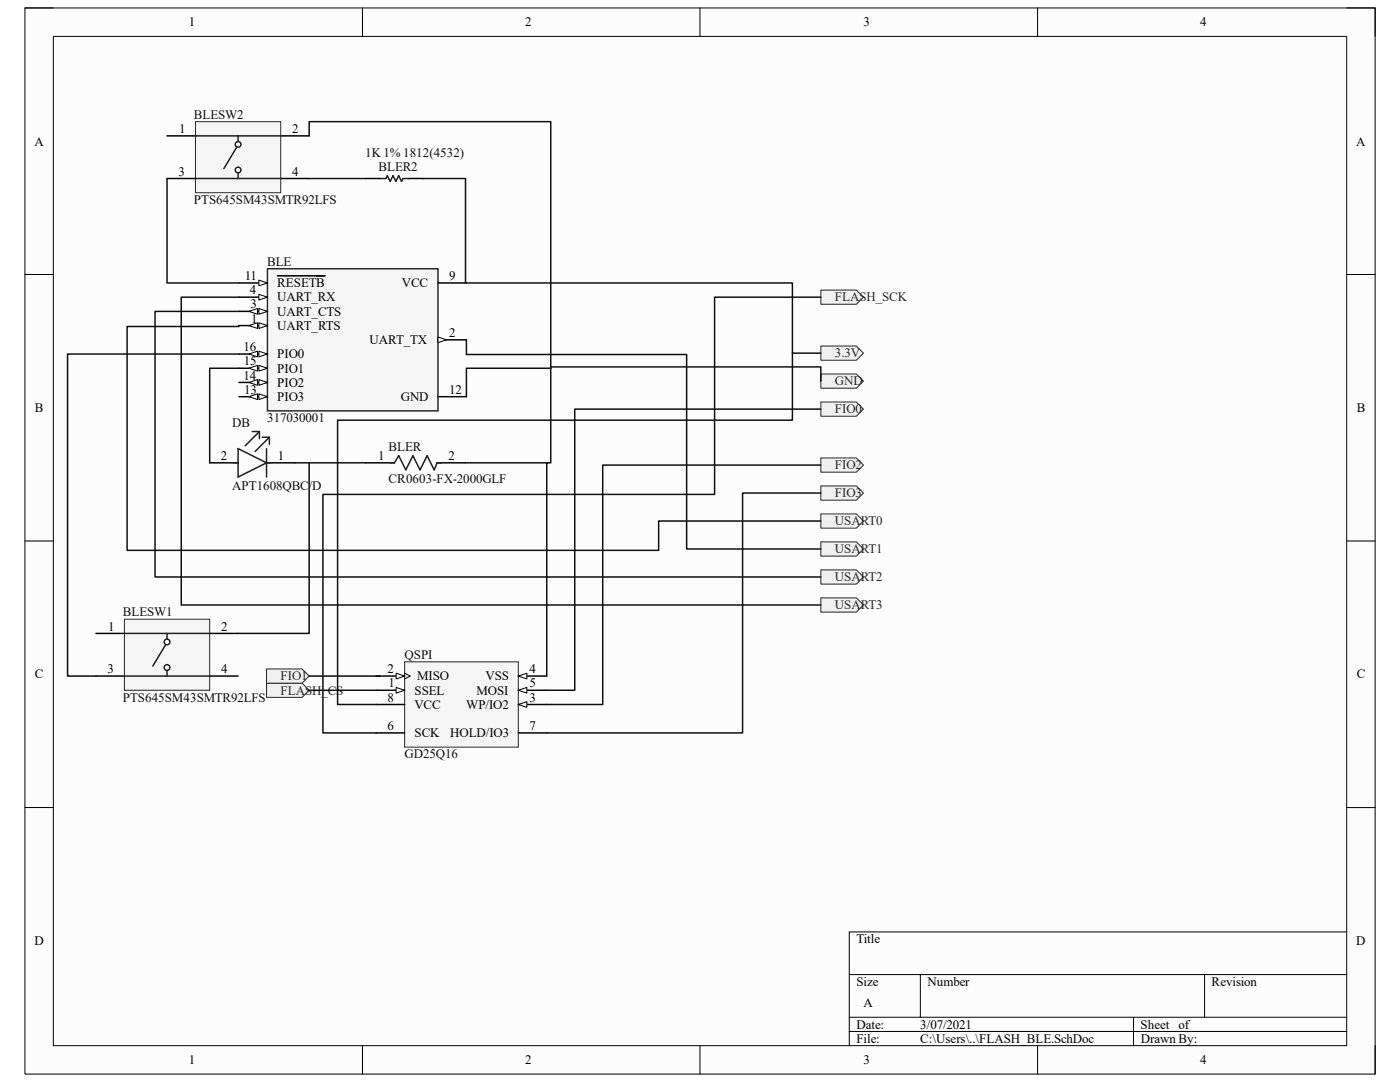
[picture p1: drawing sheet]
<svg xmlns="http://www.w3.org/2000/svg" width="279mm" height="216mm" viewBox="0 0 279 216" stroke-linecap="round" stroke-linejoin="round" font-family="sans-serif">
<path d="M5 1.6h269.4v212.7h-269.4z" fill-rule="evenodd" fill="#fcfcfc"/>
<path d="M5 1.6h269.4v212.7h-269.4z" fill="none" stroke="#000" stroke-width=".2"/>
<path d="M10.6 7.3h258.2v201.4h-258.2z" fill-rule="evenodd" fill="#fcfcfc"/>
<g fill="none" stroke="#000" stroke-width=".2">
<path d="M5 1.6h5.6M10.6 7.3h258.2v201.4h-258.2zM72.3 1.6v5.7M139.7 1.6v5.7M207.1 1.6v5.7M268.8 1.6h5.6v5.7M5 54.8h5.6M268.8 54.8h5.6M5 107.9h5.6M268.8 107.9h5.6M5 161.1h5.6M268.8 161.1h5.6"/>
<path d="M169.5 194.5h99.3M183.7 194.5v8.5M240.4 194.5v8.5M268.8 186h-99.3v22.7M72.3 208.7v5.6M139.7 208.7v5.6M169.5 203h99.3M169.5 205.8h99.3M207.1 208.7v5.6M226.2 203v5.7M274.4 208.7v5.6"/>
</g>
<path d="M80.8 132.1h22.6v17h-22.6z" fill-rule="evenodd" fill="#f5f5f5"/>
<path d="M80.8 132.1h22.6v17h-22.6z" fill="none" stroke="#262626" stroke-width=".2"/>
<path d="M75.1 137.7h5.7" fill="none" stroke="#000" stroke-width=".3"/>
<path d="M79.1 137.2l1.7 .5-1.7 .6z" fill="#fbfbfb"/>
<path d="M79.1 137.2l1.7 .5-1.7 .6z" fill="none" stroke="#000" stroke-width=".2"/>
<path d="M75.1 134.9h5.7" fill="none" stroke="#000" stroke-width=".3"/>
<path d="M79.1 134.3l1.7 .6-1.7 .6z" fill="#fbfbfb"/>
<path d="M79.1 134.3l1.7 .6-1.7 .6zM80.8 134.3l1.1 .6-1.1 .6" fill="none" stroke="#000" stroke-width=".2"/>
<path d="M103.4 140.6h5.7" fill="none" stroke="#000" stroke-width=".3"/>
<path d="M103.4 140.6l1.7-.6v1.1z" fill="#fbfbfb"/>
<path d="M103.4 140.6l1.7-.6v1.1z" fill="none" stroke="#000" stroke-width=".2"/>
<path d="M103.4 134.9h5.7" fill="none" stroke="#000" stroke-width=".3"/>
<path d="M103.4 134.9l1.7-.6v1.2z" fill="#fbfbfb"/>
<path d="M103.4 134.9l1.7-.6v1.2z" fill="none" stroke="#000" stroke-width=".2"/>
<path d="M103.4 137.7h5.7" fill="none" stroke="#000" stroke-width=".3"/>
<path d="M103.4 137.7l1.7-.5v1.1z" fill="#fbfbfb"/>
<path d="M103.4 137.7l1.7-.5v1.1z" fill="none" stroke="#000" stroke-width=".2"/>
<path d="M75.1 146.2h5.7M75.1 140.6h5.7M103.4 146.2h5.7" fill="none" stroke="#000" stroke-width=".3"/>
<path d="M53.4 53.6h34v28.4h-34z" fill-rule="evenodd" fill="#f5f5f5"/>
<path d="M53.4 53.6h34v28.4h-34z" fill="none" stroke="#262626" stroke-width=".3"/>
<path d="M47.7 56.5h5.7" fill="none" stroke="#000" stroke-width=".3"/>
<path d="M51.7 55.9l1.7 .6-1.7 .5z" fill="#fbfbfb"/>
<path d="M51.7 55.9l1.7 .6-1.7 .5z" fill="none" stroke="#000" stroke-width=".2"/>
<path d="M47.7 59.3h5.7M55.4 55h9.5" fill="none" stroke="#000" stroke-width=".3"/>
<path d="M51.7 58.7l1.7 .6-1.7 .6z" fill="#fbfbfb"/>
<path d="M51.7 58.7l1.7 .6-1.7 .6z" fill="none" stroke="#000" stroke-width=".2"/>
<path d="M47.7 62.1h5.7" fill="none" stroke="#000" stroke-width=".3"/>
<path d="M51.7 61.6l1.7 .5-1.7 .6z" fill="#fbfbfb"/>
<path d="M51.7 61.6l1.7 .5-1.7 .6z" fill="none" stroke="#000" stroke-width=".2"/>
<path d="M49.7 62.1l1.7-.5v1.1z" fill="#fbfbfb"/>
<path d="M49.7 62.1l1.7-.5v1.1z" fill="none" stroke="#000" stroke-width=".2"/>
<path d="M47.7 65h5.7" fill="none" stroke="#000" stroke-width=".3"/>
<path d="M51.7 64.4l1.7 .6-1.7 .5z" fill="#fbfbfb"/>
<path d="M51.7 64.4l1.7 .6-1.7 .5z" fill="none" stroke="#000" stroke-width=".2"/>
<path d="M49.7 65l1.7-.6v1.1z" fill="#fbfbfb"/>
<path d="M49.7 65l1.7-.6v1.1z" fill="none" stroke="#000" stroke-width=".2"/>
<path d="M47.7 70.6h5.7" fill="none" stroke="#000" stroke-width=".3"/>
<path d="M51.7 70.1l1.7 .5-1.7 .6z" fill="#fbfbfb"/>
<path d="M51.7 70.1l1.7 .5-1.7 .6z" fill="none" stroke="#000" stroke-width=".2"/>
<path d="M49.7 70.6l1.7-.5v1.1z" fill="#fbfbfb"/>
<path d="M49.7 70.6l1.7-.5v1.1z" fill="none" stroke="#000" stroke-width=".2"/>
<path d="M47.7 73.5h5.7" fill="none" stroke="#000" stroke-width=".3"/>
<path d="M51.7 72.9l1.7 .6-1.7 .5z" fill="#fbfbfb"/>
<path d="M51.7 72.9l1.7 .6-1.7 .5z" fill="none" stroke="#000" stroke-width=".2"/>
<path d="M49.7 73.5l1.7-.6v1.1z" fill="#fbfbfb"/>
<path d="M49.7 73.5l1.7-.6v1.1z" fill="none" stroke="#000" stroke-width=".2"/>
<path d="M47.7 76.3h5.7" fill="none" stroke="#000" stroke-width=".3"/>
<path d="M51.7 75.7l1.7 .6-1.7 .6z" fill="#fbfbfb"/>
<path d="M51.7 75.7l1.7 .6-1.7 .6z" fill="none" stroke="#000" stroke-width=".2"/>
<path d="M49.7 76.3l1.7-.6v1.2z" fill="#fbfbfb"/>
<path d="M49.7 76.3l1.7-.6v1.2z" fill="none" stroke="#000" stroke-width=".2"/>
<path d="M47.7 79.2h5.7" fill="none" stroke="#000" stroke-width=".3"/>
<path d="M51.7 78.6l1.7 .6-1.7 .5z" fill="#fbfbfb"/>
<path d="M51.7 78.6l1.7 .6-1.7 .5z" fill="none" stroke="#000" stroke-width=".2"/>
<path d="M49.7 79.2l1.7-.6v1.1z" fill="#fbfbfb"/>
<path d="M49.7 79.2l1.7-.6v1.1z" fill="none" stroke="#000" stroke-width=".2"/>
<path d="M87.4 56.5h5.7M87.4 67.8h5.7" fill="none" stroke="#000" stroke-width=".3"/>
<path d="M87.4 67.2l1.7 .6-1.7 .6z" fill="#fbfbfb"/>
<path d="M87.4 67.2l1.7 .6-1.7 .6z" fill="none" stroke="#000" stroke-width=".2"/>
<path d="M87.4 79.2h5.7" fill="none" stroke="#000" stroke-width=".3"/>
<path d="M163.8 57.9h7.1l1.4 1.4-1.4 1.4h-7.1z" fill-rule="evenodd" fill="#f0f0f0"/>
<path d="M163.8 57.9h7.1l1.4 1.4-1.4 1.4h-7.1z" fill="none" stroke="#262626" stroke-width=".2"/>
<path d="M53.2 136.3h7.1l1.4 1.4-1.4 1.5h-7.1z" fill-rule="evenodd" fill="#f0f0f0"/>
<path d="M53.2 136.3h7.1l1.4 1.4-1.4 1.5h-7.1z" fill="none" stroke="#262626" stroke-width=".2"/>
<path d="M163.8 69h7.1l1.4 1.5-1.4 1.4h-7.1z" fill-rule="evenodd" fill="#f0f0f0"/>
<path d="M163.8 69h7.1l1.4 1.5-1.4 1.4h-7.1z" fill="none" stroke="#262626" stroke-width=".2"/>
<path d="M163.8 74.6h7.1l1.4 1.4-1.4 1.5h-7.1z" fill-rule="evenodd" fill="#f0f0f0"/>
<path d="M163.8 74.6h7.1l1.4 1.4-1.4 1.5h-7.1z" fill="none" stroke="#262626" stroke-width=".2"/>
<path d="M163.8 80.2h7.1l1.4 1.4-1.4 1.5h-7.1z" fill-rule="evenodd" fill="#f0f0f0"/>
<path d="M163.8 80.2h7.1l1.4 1.4-1.4 1.5h-7.1z" fill="none" stroke="#262626" stroke-width=".2"/>
<path d="M53.2 133.5h7.1l1.4 1.4-1.4 1.4h-7.1z" fill-rule="evenodd" fill="#f0f0f0"/>
<path d="M53.2 133.5h7.1l1.4 1.4-1.4 1.4h-7.1z" fill="none" stroke="#262626" stroke-width=".2"/>
<path d="M163.8 91.4h7.1l1.4 1.4-1.4 1.4h-7.1z" fill-rule="evenodd" fill="#f0f0f0"/>
<path d="M163.8 91.4h7.1l1.4 1.4-1.4 1.4h-7.1z" fill="none" stroke="#262626" stroke-width=".2"/>
<path d="M163.8 97h7.1l1.4 1.4-1.4 1.4h-7.1z" fill-rule="evenodd" fill="#f0f0f0"/>
<path d="M163.8 97h7.1l1.4 1.4-1.4 1.4h-7.1z" fill="none" stroke="#262626" stroke-width=".2"/>
<path d="M163.8 102.5h7.1l1.4 1.5-1.4 1.4h-7.1z" fill-rule="evenodd" fill="#f0f0f0"/>
<path d="M163.8 102.5h7.1l1.4 1.5-1.4 1.4h-7.1z" fill="none" stroke="#262626" stroke-width=".2"/>
<path d="M163.8 108.1h7.1l1.4 1.4-1.4 1.5h-7.1z" fill-rule="evenodd" fill="#f0f0f0"/>
<path d="M163.8 108.1h7.1l1.4 1.4-1.4 1.5h-7.1z" fill="none" stroke="#262626" stroke-width=".2"/>
<path d="M163.8 113.7h7.1l1.4 1.4-1.4 1.4h-7.1z" fill-rule="evenodd" fill="#f0f0f0"/>
<path d="M163.8 113.7h7.1l1.4 1.4-1.4 1.4h-7.1z" fill="none" stroke="#262626" stroke-width=".2"/>
<path d="M163.8 119.3h7.1l1.4 1.4-1.4 1.4h-7.1z" fill-rule="evenodd" fill="#f0f0f0"/>
<path d="M163.8 119.3h7.1l1.4 1.4-1.4 1.4h-7.1z" fill="none" stroke="#262626" stroke-width=".2"/>
<path d="M41.8 92.4h5.7M53.2 92.4h5.7M73 92.4h5.7M87.2 92.4h5.7M19.2 126.4h5.6M19.2 134.9h5.6M41.8 126.4h5.7M41.8 134.9h5.7" fill="none" stroke="#000" stroke-width=".3"/>
<path d="M46.7 92.4h.8M47.5 89.5l5.7 2.9-5.7 2.8zM50.4 86.1h1.4M51.8 86.1l-2.9 2.8M51.8 86.1v1.4M52.3 87.2h1.5M53.2 89.5v5.7M53.2 92.4h.8M53.8 87.2l-2.9 2.9M53.8 87.2v1.5M77.9 92.4h.8l.9-1.5 1.4 2.9 1.4-2.9 1.4 2.9 1.4-2.9 1.5 2.9 .5-1.4h.9" fill="none" stroke="#1c1c1c" stroke-width=".3"/>
<g fill="none" stroke="#0e0e0e" stroke-width=".3">
<path d="M47.7 59.3h-11.5v61.4h127.6M163.8 59.3h-21.2v39.4h-78.2v47.5h10.7M47.7 65v.2h-22.3v44.6h106.1v-5.8h32.3M47.7 62.1h-16.8v53h132.9M47.7 73.5h-5.9v18.9M93.1 67.8v2.9h43.9v38.8h26.8M109.9 73.5v18.9h-.8v42.5M158.1 70.5v13.3h-90.7v56.8h7.7M58.9 92.4h14.1M92.9 92.4h16.2M163.8 98.4h-15.6v47.8h-39.1M163.8 92.8h-43.5v47.8h-11.2"/>
<path d="M163.8 81.6h-49.1v56.1h-5.6M61.7 134.9h14.2M61.7 137.7h13.4"/>
</g>
<path d="M24.8 123.6h17v14.1h-17z" fill-rule="evenodd" fill="#f5f5f5"/>
<path d="M24.8 123.6h17v14.1h-17z" fill="none" stroke="#262626" stroke-width=".2"/>
<path d="M24.8 126.4h17M24.8 134.9h17M33.3 133.8v1.1" fill="none" stroke="#1c1c1c" stroke-width=".3"/>
<circle cx="33.3" cy="133.2" r=".57" fill="#fefefe"/>
<circle cx="33.3" cy="133.2" r=".57" fill="none" stroke="#1c1c1c" stroke-width=".3"/>
<circle cx="33.3" cy="128.1" r=".57" fill="#fefefe"/>
<g fill="none" stroke="#1c1c1c" stroke-width=".3">
<path d="M33.1 128.7l-2.6 4.2M33.3 126.4v1.1"/>
<circle cx="33.3" cy="128.1" r=".57"/>
</g>
<path d="M47.7 70.6h-34.2v64.3h5.7M61.7 92.4v34h-14.2" fill="none" stroke="#0e0e0e" stroke-width=".3"/>
<path d="M33.3 27.1h5.7M33.3 35.6h5.7M56 27.1h5.7M56 35.6h5.7" fill="none" stroke="#000" stroke-width=".3"/>
<path d="M39 24.3h17v14.2h-17z" fill-rule="evenodd" fill="#f5f5f5"/>
<path d="M39 24.3h17v14.2h-17z" fill="none" stroke="#262626" stroke-width=".2"/>
<path d="M39 27.1h17M39 35.6h17M47.5 34.5v1.1" fill="none" stroke="#1c1c1c" stroke-width=".3"/>
<circle cx="47.5" cy="33.9" r=".57" fill="#fefefe"/>
<circle cx="47.5" cy="33.9" r=".57" fill="none" stroke="#1c1c1c" stroke-width=".3"/>
<circle cx="47.5" cy="28.8" r=".57" fill="#fefefe"/>
<g fill="none" stroke="#1c1c1c" stroke-width=".3">
<path d="M47.2 29.4l-2.5 4.2M47.5 27.1v1.1M75.9 35.6h1.1l.3-.5 .6 1.1 .5-1.1 .6 1.1 .6-1.1 .5 1.1 .3-.6h1.2"/>
<circle cx="47.5" cy="28.8" r=".57"/>
</g>
<path d="M33.3 35.6v20.9h14.4M61.7 27.1v-2.8h48.2v49.2h-16.8v5.7M61.7 35.6h11.3M84.4 35.6h8.5v20.9h65.2v14h5.7M109.9 73.2h53.9v2.8" fill="none" stroke="#0e0e0e" stroke-width=".3"/>
<path d="M73 35.6h2.9M81.6 35.6h2.8" fill="none" stroke="#000" stroke-width=".3"/>
<g font-size="2.6">
<text x="37.7" y="5.2">1</text>
<text x="104.8" y="5.2">2</text>
<text x="172.3" y="5.2">3</text>
<text x="239.5" y="5.2">4</text>
<text x="6.9" y="29">A</text>
<text x="35.8" y="26.5">1</text>
<text x="58.3" y="26.5">2</text>
<text x="270.7" y="29">A</text>
<text x="35.6" y="35.1">3</text>
<text x="58.3" y="35.1">4</text>
<text x="48.9" y="55.9">11</text>
<text x="49.9" y="58.7">4</text>
<text x="55.3" y="57.3">RESETB</text>
<text x="80.2" y="57.3">VCC</text>
<text x="89.7" y="55.9">9</text>
<text x="50" y="61.6">3</text>
<text x="50.1" y="64.4">1</text>
<text x="55.3" y="60.2">UART_RX</text>
<text x="55.3" y="63">UART_CTS</text>
<text x="55.3" y="65.8">UART_RTS</text>
<text x="48.6" y="70.1">16</text>
<text x="55.3" y="71.5">PIO0</text>
<text x="73.7" y="68.7">UART_TX</text>
<text x="89.7" y="67.2">2</text>
<text x="48.6" y="75.7">14</text>
<text x="48.7" y="72.9">15</text>
<text x="55.3" y="74.3">PIO1</text>
<text x="55.3" y="77.2">PIO2</text>
<text x="7" y="82.2">B</text>
<text x="48.7" y="78.6">13</text>
<text x="55.3" y="80">PIO3</text>
<text x="80" y="80">GND</text>
<text x="89.7" y="78.6">12</text>
<text x="270.8" y="82.2">B</text>
<text x="44.1" y="91.8">2</text>
<text x="55.5" y="91.8">1</text>
<text x="75.5" y="91.8">1</text>
<text x="89.5" y="91.8">2</text>
<text x="21.6" y="125.8">1</text>
<text x="44.1" y="125.8">2</text>
<text x="7" y="135.4">C</text>
<text x="21.5" y="134.3">3</text>
<text x="44.1" y="134.3">4</text>
<text x="77.3" y="134.3">2</text>
<text x="77.5" y="137.2">1</text>
<text x="83.3" y="135.8">MISO</text>
<text x="96.9" y="135.8">VSS</text>
<text x="105.7" y="134.3">4</text>
<text x="105.7" y="137.2">5</text>
<text x="270.8" y="135.4">C</text>
<text x="77.3" y="140">8</text>
<text x="82.7" y="138.6">SSEL</text>
<text x="82.7" y="141.4">VCC</text>
<text x="93" y="141.4">WP/IO2</text>
<text x="95.1" y="138.6">MOSI</text>
<text x="105.7" y="140">3</text>
<text x="77.3" y="145.7">6</text>
<text x="82.7" y="147.1">SCK</text>
<text x="89.8" y="147.1">HOLD/IO3</text>
<text x="105.7" y="145.7">7</text>
<text x="6.9" y="188.6">D</text>
<text x="170.9" y="188.2">Title</text>
<text x="270.7" y="188.6">D</text>
<text x="170.9" y="196.7">Size</text>
<text x="185.1" y="196.7">Number</text>
<text x="241.8" y="196.7">Revision</text>
<text x="172.3" y="201">A</text>
<text x="170.9" y="205.2">Date:</text>
<text x="170.9" y="208.1">File:</text>
<text x="183.6" y="205.2">3/07/2021</text>
<text x="183.7" y="208.1">C:\Users\..\FLASH_BLE.SchDoc</text>
<text x="227.6" y="205.2">Sheet of</text>
<text x="227.7" y="208.1">Drawn By:</text>
<text x="37.7" y="212.3">1</text>
<text x="104.8" y="212.3">2</text>
<text x="172.3" y="212.3">3</text>
<text x="239.5" y="212.3">4</text>
</g>
<g font-size="2.6" fill="#0e0e0e">
<text x="38.7" y="23.7">BLESW2</text>
<text x="72.9" y="31.2">1K 1% 1812(4532)</text>
<text x="75.6" y="34.2">BLER2</text>
<text x="38.7" y="40.7">PTS645SM43SMTR92LFS</text>
<text x="53.3" y="53">BLE</text>
<text x="46.4" y="85.3">DB</text>
<text x="53.3" y="84.2">317030001</text>
<text x="77.6" y="90.1">BLER</text>
<text x="46.4" y="97.7">APT1608QBC/D</text>
<text x="77.6" y="96.3">CR0603-FX-2000GLF</text>
<text x="24.5" y="123">BLESW1</text>
<text x="80.7" y="131.5">QSPI</text>
<text x="24.5" y="140">PTS645SM43SMTR92LFS</text>
<text x="80.7" y="151.3">GD25Q16</text>
</g>
<g font-size="2.6" fill="#262626">
<text x="166.6" y="60.2">FLASH_SCK</text>
<text x="166.6" y="71.3">3.3V</text>
<text x="166.6" y="76.9">GND</text>
<text x="166.6" y="82.5">FIO0</text>
<text x="166.6" y="93.6">FIO2</text>
<text x="166.6" y="99.2">FIO3</text>
<text x="166.6" y="104.8">USART0</text>
<text x="166.6" y="110.4">USART1</text>
<text x="166.6" y="116">USART2</text>
<text x="166.6" y="121.6">USART3</text>
<text x="56" y="135.8">FIO1</text>
<text x="56" y="138.6">FLASH_CS</text>
</g>
</svg>
